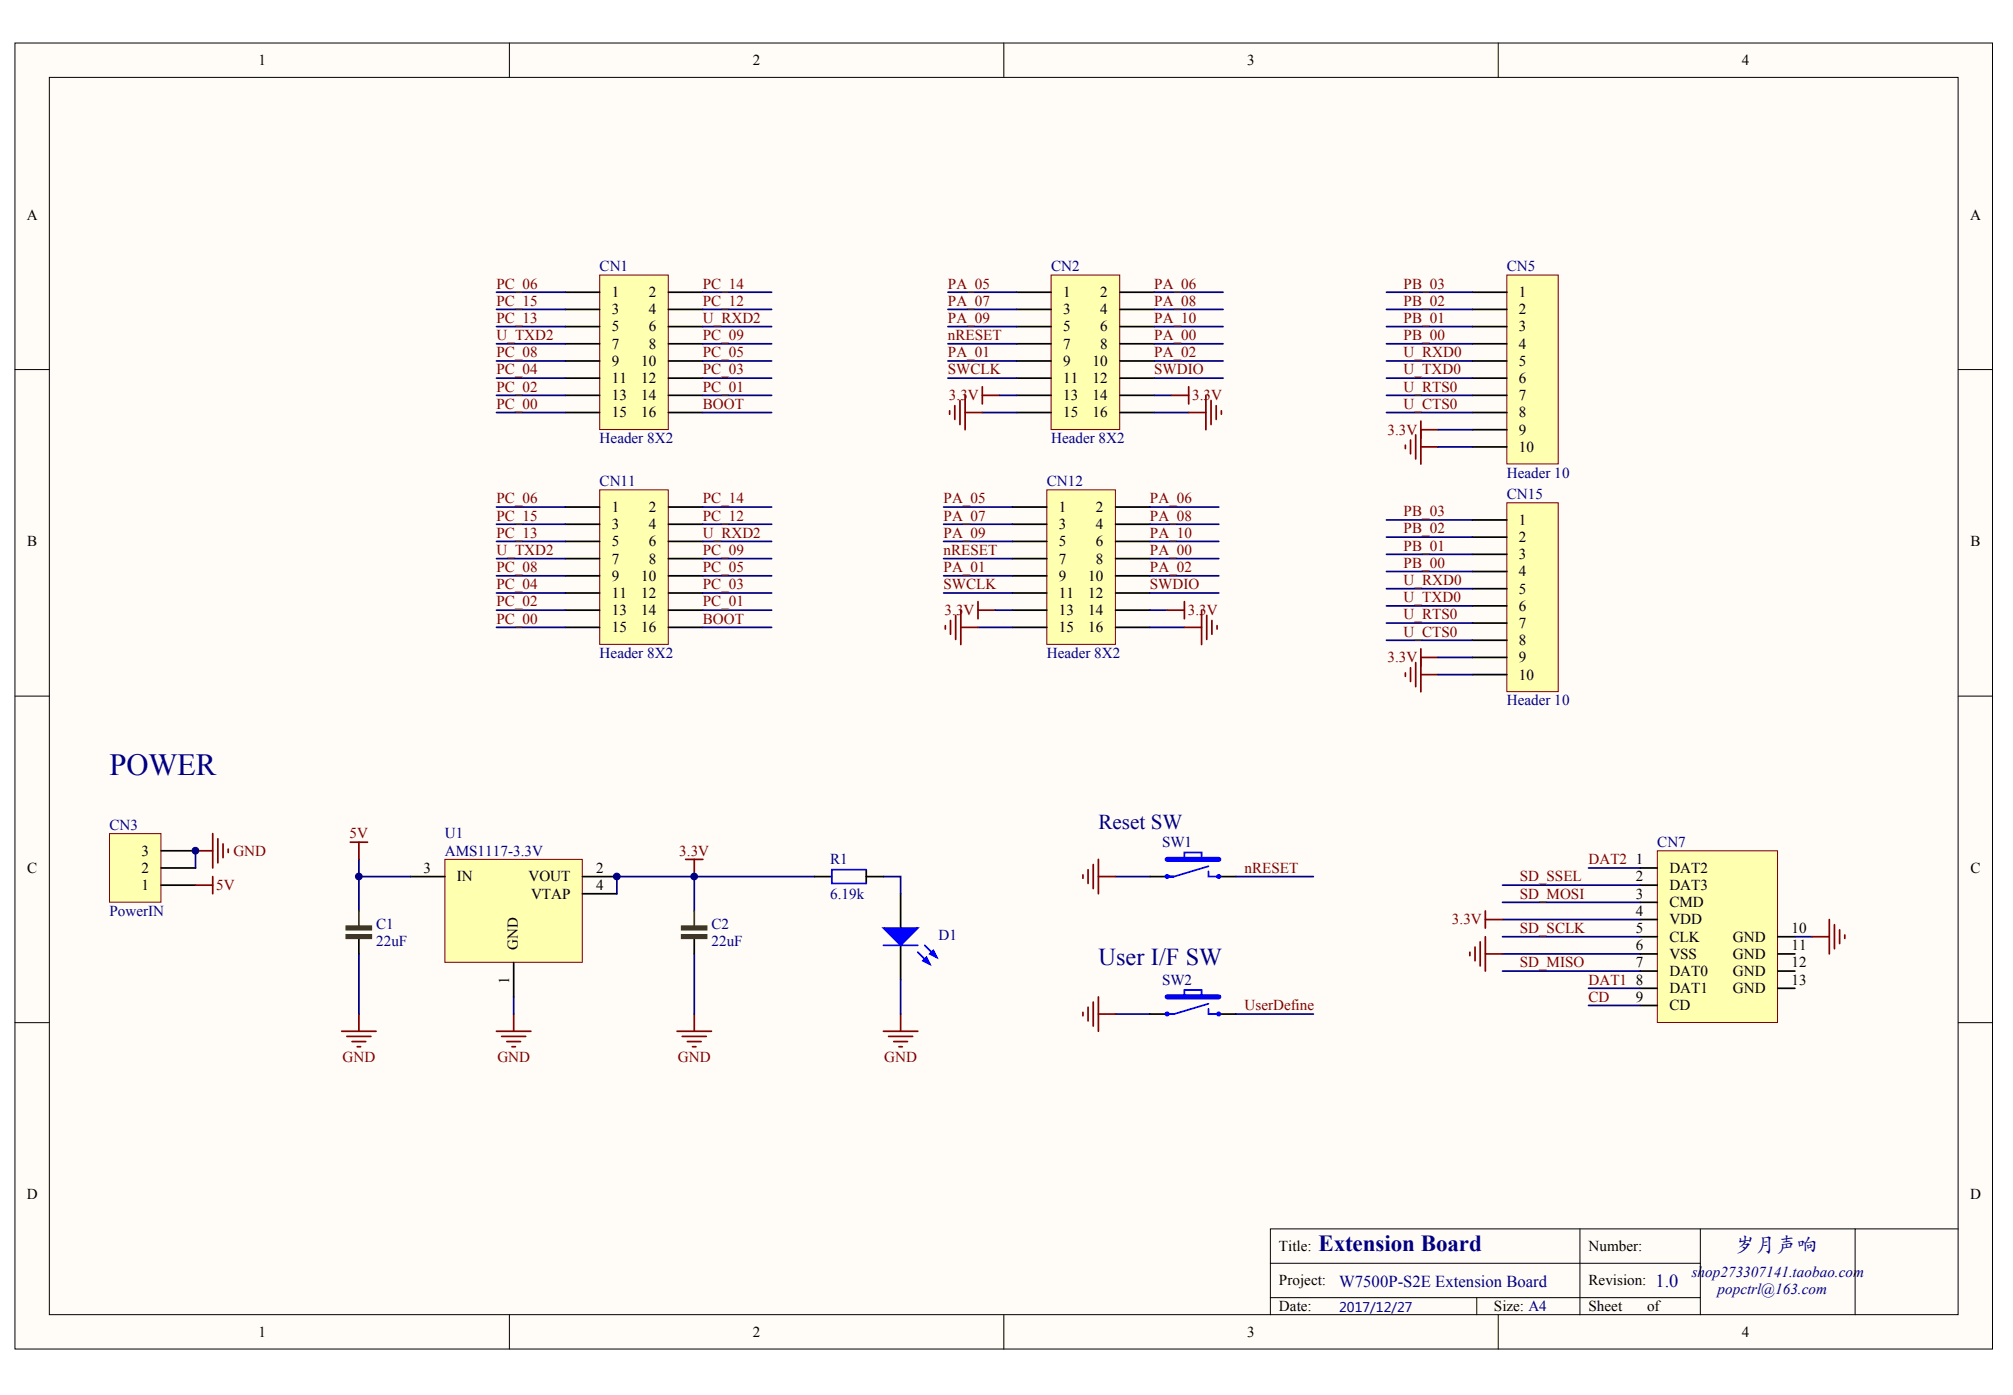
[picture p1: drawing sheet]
<svg xmlns="http://www.w3.org/2000/svg" width="284mm" height="197mm" viewBox="0 0 284 197" stroke-linecap="round" stroke-linejoin="round" font-family="sans-serif">
<g fill="#fffcf8" stroke="#000" stroke-width=".14">
<path d="M2.1 6.1h279v184.3h-279z"/>
<path d="M7 10.9h269.2v174.6h-269.2z"/>
</g>
<g fill="none" stroke="#000" stroke-width=".14">
<path d="M71.9 6.1v4.8M141.6 6.1v4.8M211.4 6.1v4.8M2.1 52.1h4.9M276.3 52.1h4.8M2.1 98.2h4.9M276.3 98.2h4.8M2.1 144.3h4.9M276.3 144.3h4.8M179.2 178.3h60.7M222.9 173.4v12.1M239.9 173.4v12.1"/>
<path d="M261.7 173.4h-82.5v12.1M276.3 173.4h-14.6v12.1M71.9 185.5v4.9M141.6 185.5v4.9M179.2 183.1h60.7M208.3 183.1v2.4M211.4 185.5v4.9"/>
</g>
<path d="M50.6 121.3v7.2M97.9 134.6v8.5M72.5 140.7v2.4" fill="none" stroke="#000080" stroke-width=".24"/>
<path d="M49.4 118.8h2.4M50.6 118.8v2.5M70 145.5h4.9M70.8 146.2h3.4M71.5 147h1.9M72.2 147.7h.5M72.5 143.1v2.4M95.5 145.5h4.9M96.2 146.2h3.4M97 147h1.9M97.7 147.7h.5M97.9 143.1v2.4" fill="none" stroke="#800000" stroke-width=".24"/>
<path d="M62.8 121.3h19.3v14.5h-19.3z" fill="#ffffb0" stroke="#800000" stroke-width=".14"/>
<path d="M57.9 123.7h4.9M72.5 135.8v4.9M82.2 123.7h4.8M82.2 126.1h4.8M127.1 126.1v4.9M127.1 133.4v4.8" fill="none" stroke="#000" stroke-width=".24"/>
<g fill="#00f" stroke="#00f" stroke-width=".24">
<path d="M124.6 131h4.9l-2.4 2.4z"/>
<path d="M130.2 135.6l.5-.5 .5 1z"/>
<path d="M131.2 134.6l.5-.5 .5 1z"/>
</g>
<path d="M124.6 133.4h4.9M129.5 134.4l1.7 1.7M130.5 133.4l1.7 1.7" fill="none" stroke="#00f" stroke-width=".24"/>
<path d="M50.6 123.7h7.3M50.6 134.6v8.5M114.9 123.7h-17v4.8M124.6 123.7h2.5v2.4M127.1 138.2v4.9" fill="none" stroke="#000080" stroke-width=".24"/>
<path d="M96.7 121.3h2.5M97.9 121.3v2.4M48.2 145.5h4.9M48.9 146.2h3.4M49.7 147h1.9M50.4 147.7h.5M50.6 143.1v2.4M124.6 145.5h4.9M125.4 146.2h3.4M126.1 147h1.9M126.8 147.7h.5M127.1 143.1v2.4" fill="none" stroke="#800000" stroke-width=".24"/>
<path d="M233.8 120.1h17v24.2h-17z" fill="#ffffb0" stroke="#800000" stroke-width=".14"/>
<g fill="none" stroke="#000" stroke-width=".24">
<path d="M231.4 122.5h2.4M231.4 124.9h2.4M231.4 127.3h2.4M231.4 129.8h2.4M231.4 132.2h2.4M231.4 134.6h2.4M231.4 137h2.4M231.4 139.5h2.4M250.8 132.2h2.4M250.8 134.6h2.4M250.8 137h2.4M250.8 139.5h2.4"/>
<path d="M162.2 143.1h2.5M171.9 143.1h2.5M231.4 141.9h2.4"/>
</g>
<path d="M97.9 123.7h-10.9v2.4M212 132.2h19.4M212 124.9h19.4M212 127.3h19.4M212 137h19.4M212 134.6h19.4M212 129.8h19.4M253.2 132.2h2.4M157.4 143.1h4.8" fill="none" stroke="#000080" stroke-width=".24"/>
<g fill="none" stroke="#800000" stroke-width=".24">
<path d="M207.4 134.4v.5M208.1 133.6v2M208.8 132.9v3.4M209.5 128.5v2.5M209.5 132.2v4.8M209.5 134.6h2.5M209.5 129.8h2.5M255.6 132.2h2.5M258.1 129.8v4.8M258.8 130.5v3.4M259.5 131.2v2M260.3 131.9v.5"/>
<path d="M152.8 142.9v.4M153.5 142.1v2M154.2 141.4v3.4M155 140.7v4.8M155 143.1h2.4"/>
</g>
<g fill="none" stroke="#00f" stroke-width=".24">
<path d="M164.7 143.1h.9h-.9M167.1 140.7v-1h2.4v1M170.5 142.4v.7h1.4M170.5 141.6l-4.9 1.5"/>
<circle cx="164.7" cy="143.1" r=".23"/>
<circle cx="171.9" cy="143.1" r=".23"/>
</g>
<path d="M164.7 140.7h7.2" fill="none" stroke="#00f" stroke-width=".73"/>
<path d="M15.5 117.6h7.2v9.7h-7.2z" fill="#ffffb0" stroke="#800000" stroke-width=".14"/>
<path d="M22.7 124.9h4.9M22.7 122.5h4.9M22.7 120.1h4.9M50.6 132.2v2.4M97.9 132.2v2.4M114.9 123.7h2.5M122.2 123.7h2.4M122.2 122.7v2" fill="none" stroke="#000" stroke-width=".24"/>
<g fill="none" stroke="#800000" stroke-width=".24">
<path d="M200.4 59.4v6.1M198.3 62.8v.5M199 62.1v1.9M199.7 61.4v3.4M200.4 60.6h2.5M200.4 63.1h2.5M30 117.6v4.9M30.7 118.4v3.4M31.5 119.1v1.9M32.2 119.8v.5M27.6 120.1h2.4M27.6 124.9h2.4"/>
<path d="M30 123.7v2.4"/>
</g>
<path d="M27.6 120.1v2.4" fill="none" stroke="#000080" stroke-width=".24"/>
<path d="M122.2 122.7h-4.8v2h4.8" fill="none" stroke="#00f" stroke-width=".24"/>
<path d="M50.6 128.5v2.5M97.9 128.5v2.5" fill="none" stroke="#4d3506" stroke-width=".24"/>
<g fill="#4d3506" stroke="#4d3506" stroke-width=".14">
<path d="M48.8 130.7h3.6v.5h-3.6z"/>
<path d="M48.8 131.9h3.6v.5h-3.6z"/>
<path d="M96.1 130.7h3.6v.5h-3.6z"/>
<path d="M96.1 131.9h3.6v.5h-3.6z"/>
</g>
<path d="M84.6 38.8h9.7v21.8h-9.7z" fill="#ffffb0" stroke="#800000" stroke-width=".14"/>
<g fill="none" stroke="#000" stroke-width=".24">
<path d="M79.7 41.2h4.9M79.7 43.7h4.9M79.7 46.1h4.9M79.7 48.5h4.9M79.7 50.9h4.9M79.7 53.4h4.9M79.7 55.8h4.9M79.7 58.2h4.9M94.3 41.2h4.9M94.3 43.7h4.9M94.3 46.1h4.9M94.3 48.5h4.9"/>
<path d="M94.3 50.9h4.9M94.3 53.4h4.9M94.3 55.8h4.9M94.3 58.2h4.9"/>
</g>
<path d="M148.3 38.8h9.7v21.8h-9.7z" fill="#ffffb0" stroke="#800000" stroke-width=".14"/>
<g fill="none" stroke="#000" stroke-width=".24">
<path d="M143.4 41.2h4.9M143.4 43.7h4.9M143.4 46.1h4.9M143.4 48.5h4.9M143.4 50.9h4.9M143.4 53.4h4.9M143.4 55.8h4.9M143.4 58.2h4.9M158 41.2h4.8M158 43.7h4.8M158 46.1h4.8M158 48.5h4.8"/>
<path d="M158 50.9h4.8M158 53.4h4.8M158 55.8h4.8M158 58.2h4.8"/>
</g>
<path d="M212.6 38.8h7.2v26.7h-7.2z" fill="#ffffb0" stroke="#800000" stroke-width=".14"/>
<path d="M207.7 41.2h4.9M207.7 43.7h4.9M207.7 46.1h4.9M207.7 48.5h4.9M207.7 50.9h4.9M207.7 53.4h4.9M207.7 55.8h4.9M207.7 58.2h4.9M207.7 60.6h4.9M207.7 63.1h4.9" fill="none" stroke="#000" stroke-width=".24"/>
<g fill="none" stroke="#000080" stroke-width=".24">
<path d="M70 53.4h9.7M70 50.9h9.7M70 48.5h9.7M70 46.1h9.7M70 43.7h9.7M70 41.2h9.7M70 55.8h9.7M70 58.2h9.7M99.2 53.4h9.7M99.2 50.9h9.7M99.2 48.5h9.7M99.2 46.1h9.7"/>
<path d="M99.2 43.7h9.7M99.2 41.2h9.7M99.2 55.8h9.7M99.2 58.2h9.7M133.7 53.4h9.7M133.7 50.9h9.7M133.7 48.5h9.7M133.7 46.1h9.7M133.7 43.7h9.7M133.7 41.2h9.7M138.6 58.2h4.8M141 55.8h2.4"/>
<path d="M162.8 53.4h9.7M162.8 50.9h9.7M162.8 48.5h9.7M162.8 46.1h9.7M162.8 43.7h9.7M162.8 41.2h9.7M162.8 55.8h2.5M162.8 58.2h4.9M195.6 53.4h12.1M195.6 50.9h12.1M195.6 48.5h12.1M195.6 46.1h12.1"/>
<path d="M195.6 43.7h12.1M195.6 41.2h12.1M195.6 55.8h12.1M195.6 58.2h12.1M202.9 60.6h4.8M202.9 63.1h4.8"/>
</g>
<g fill="none" stroke="#800000" stroke-width=".24">
<path d="M134 58v.5M134.7 57.2v2M135.4 56.5v3.4M136.2 55.8v4.8M136.2 58.2h2.4M138.6 54.6v2.4M138.6 55.8h2.4M165.3 55.8h2.4M167.7 58.2h2.4M167.7 54.6v2.4M170.1 55.8v4.8M170.8 56.5v3.4"/>
<path d="M171.6 57.2v2M172.3 58v.5"/>
</g>
<path d="M84.6 69.1h9.7v21.8h-9.7z" fill="#ffffb0" stroke="#800000" stroke-width=".14"/>
<g fill="none" stroke="#000" stroke-width=".24">
<path d="M79.7 71.6h4.9M79.7 74h4.9M79.7 76.4h4.9M79.7 78.8h4.9M94.3 71.6h4.9M94.3 74h4.9M94.3 76.4h4.9M94.3 78.8h4.9M79.7 81.3h4.9M79.7 83.7h4.9M79.7 86.1h4.9M79.7 88.5h4.9"/>
<path d="M94.3 81.3h4.9M94.3 83.7h4.9M94.3 86.1h4.9M94.3 88.5h4.9"/>
</g>
<g fill="none" stroke="#000080" stroke-width=".24">
<path d="M70 76.4h9.7M70 78.8h9.7M70 71.6h9.7M70 74h9.7M99.2 76.4h9.7M99.2 78.8h9.7M99.2 71.6h9.7M99.2 74h9.7M70 86.1h9.7M70 83.7h9.7M70 88.5h9.7M70 81.3h9.7"/>
<path d="M99.2 86.1h9.7M99.2 83.7h9.7M99.2 88.5h9.7M99.2 81.3h9.7"/>
</g>
<path d="M147.7 69.1h9.7v21.8h-9.7z" fill="#ffffb0" stroke="#800000" stroke-width=".14"/>
<g fill="none" stroke="#000" stroke-width=".24">
<path d="M142.8 71.6h4.9M142.8 74h4.9M142.8 76.4h4.9M142.8 78.8h4.9M157.4 71.6h4.8M157.4 74h4.8M157.4 76.4h4.8M157.4 78.8h4.8M142.8 81.3h4.9M142.8 83.7h4.9M142.8 86.1h4.9M142.8 88.5h4.9"/>
<path d="M157.4 81.3h4.8M157.4 83.7h4.8M157.4 86.1h4.8M157.4 88.5h4.8"/>
</g>
<g fill="none" stroke="#000080" stroke-width=".24">
<path d="M133.1 76.4h9.7M133.1 78.8h9.7M133.1 71.6h9.7M133.1 74h9.7M162.2 76.4h9.7M162.2 78.8h9.7M162.2 71.6h9.7M162.2 74h9.7M133.1 83.7h9.7M133.1 81.3h9.7M138 88.5h4.8M140.4 86.1h2.4"/>
<path d="M162.2 83.7h9.7M162.2 88.5h4.9M162.2 81.3h9.7M162.2 86.1h2.5"/>
</g>
<g fill="none" stroke="#800000" stroke-width=".24">
<path d="M133.4 88.3v.5M134.1 87.6v1.9M134.8 86.8v3.4M135.5 86.1v4.9M135.5 88.5h2.5M138 84.9v2.4M138 86.1h2.4M164.7 86.1h2.4M167.1 88.5h2.4M167.1 84.9v2.4M169.5 86.1v4.9M170.2 86.8v3.4"/>
<path d="M171 87.6v1.9M171.7 88.3v.5M198.3 95v.4M199 94.2v2M199.7 93.5v3.4M200.4 91.6v6M200.4 92.8h2.5M200.4 95.2h2.5"/>
</g>
<path d="M212.6 70.9h7.2v26.7h-7.2z" fill="#ffffb0" stroke="#800000" stroke-width=".14"/>
<path d="M207.7 73.4h4.9M207.7 75.8h4.9M207.7 78.2h4.9M207.7 80.6h4.9M207.7 83.1h4.9M207.7 85.5h4.9M207.7 87.9h4.9M207.7 90.3h4.9M207.7 92.8h4.9M207.7 95.2h4.9M162.2 123.7h2.5M171.9 123.7h2.5" fill="none" stroke="#000" stroke-width=".24"/>
<g fill="none" stroke="#000080" stroke-width=".24">
<path d="M195.6 78.2h12.1M195.6 75.8h12.1M195.6 73.4h12.1M195.6 85.5h12.1M195.6 83.1h12.1M195.6 80.6h12.1M195.6 87.9h12.1M195.6 90.3h12.1M202.9 92.8h4.8M202.9 95.2h4.8M157.4 123.7h4.8M174.4 123.7h10.9"/>
<path d="M224.1 122.5h7.3M224.1 139.5h7.3M174.4 143.1h10.9M224.1 141.9h7.3"/>
</g>
<path d="M152.8 123.5v.4M153.5 122.7v2M154.2 122v3.4M155 121.3v4.8M155 123.7h2.4" fill="none" stroke="#800000" stroke-width=".24"/>
<g fill="none" stroke="#00f" stroke-width=".24">
<path d="M164.7 123.7h.9h-.9M167.1 121.3v-1h2.4v1M170.5 123v.7h1.4M170.5 122.2l-4.9 1.5"/>
<circle cx="164.7" cy="123.7" r=".23"/>
<circle cx="171.9" cy="123.7" r=".23"/>
</g>
<path d="M164.7 121.3h7.2" fill="none" stroke="#00f" stroke-width=".73"/>
<g fill="#000080" stroke="#000080" stroke-width=".14">
<circle cx="27.6" cy="120" r=".47"/>
<circle cx="50.6" cy="123.7" r=".47"/>
<circle cx="87" cy="123.7" r=".47"/>
<circle cx="97.9" cy="123.7" r=".47"/>
</g>
<text font-size="4.3" fill="#000080" x="15.5" y="109.4">POWER</text>
<text font-size="3.4" fill="#000080" x="155" y="136.2">User I/F SW</text>
<text font-size="3.2" fill="#000080" x="186" y="176.6">Extension Board</text>
<text font-size="3" fill="#000080" x="155" y="116.9">Reset SW</text>
<text font-size="2.9" fill="#000080" x="244.7" y="176.6">岁月声响</text>
<text font-size="2.6" fill="#000080" x="233.6" y="181.5">1.0</text>
<text font-size="2.4" fill="#000080" x="188.9" y="181.6">W7500P-S2E Extension Board</text>
<g font-size="2.1">
<text x="36.5" y="9.2">1</text>
<text x="106.2" y="9.2">2</text>
<text x="176" y="9.2">3</text>
<text x="245.7" y="9.2">4</text>
<text x="3.8" y="31">A</text>
<text x="277.9" y="31">A</text>
<text x="86.3" y="41.9">1</text>
<text x="91.5" y="41.9">2</text>
<text x="150" y="41.9">1</text>
<text x="155.2" y="41.9">2</text>
<text x="214.3" y="41.9">1</text>
<text x="86.3" y="44.4">3</text>
<text x="86.3" y="46.8">5</text>
<text x="91.5" y="44.4">4</text>
<text x="91.5" y="46.8">6</text>
<text x="150" y="44.4">3</text>
<text x="150" y="46.8">5</text>
<text x="155.2" y="44.4">4</text>
<text x="155.2" y="46.8">6</text>
<text x="214.3" y="44.4">2</text>
<text x="214.3" y="46.8">3</text>
<text x="86.3" y="49.2">7</text>
<text x="86.3" y="51.6">9</text>
<text x="90.4" y="51.6">10</text>
<text x="91.5" y="49.2">8</text>
<text x="150" y="49.2">7</text>
<text x="150" y="51.6">9</text>
<text x="154.1" y="51.6">10</text>
<text x="155.2" y="49.2">8</text>
<text x="214.3" y="49.2">4</text>
<text x="214.3" y="51.6">5</text>
<text x="86.3" y="54.1">11</text>
<text x="86.3" y="56.5">13</text>
<text x="86.3" y="58.9">15</text>
<text x="90.4" y="54.1">12</text>
<text x="90.4" y="56.5">14</text>
<text x="90.4" y="58.9">16</text>
<text x="150" y="54.1">11</text>
<text x="150" y="56.5">13</text>
<text x="150" y="58.9">15</text>
<text x="154.1" y="54.1">12</text>
<text x="154.1" y="56.5">14</text>
<text x="154.1" y="58.9">16</text>
<text x="214.3" y="54.1">6</text>
<text x="214.3" y="56.5">7</text>
<text x="214.3" y="58.9">8</text>
<text x="214.3" y="61.3">9</text>
<text x="214.3" y="63.8">10</text>
<text x="3.8" y="77.1">B</text>
<text x="86.3" y="72.2">1</text>
<text x="86.3" y="74.7">3</text>
<text x="86.3" y="77.1">5</text>
<text x="91.5" y="72.2">2</text>
<text x="91.5" y="74.7">4</text>
<text x="91.5" y="77.1">6</text>
<text x="149.4" y="72.2">1</text>
<text x="149.4" y="74.7">3</text>
<text x="149.4" y="77.1">5</text>
<text x="154.6" y="72.2">2</text>
<text x="154.6" y="74.7">4</text>
<text x="154.6" y="77.1">6</text>
<text x="214.3" y="74.1">1</text>
<text x="214.3" y="76.5">2</text>
<text x="278" y="77.1">B</text>
<text x="86.3" y="79.5">7</text>
<text x="86.3" y="81.9">9</text>
<text x="90.4" y="81.9">10</text>
<text x="91.5" y="79.5">8</text>
<text x="149.4" y="79.5">7</text>
<text x="149.4" y="81.9">9</text>
<text x="153.5" y="81.9">10</text>
<text x="154.6" y="79.5">8</text>
<text x="214.3" y="78.9">3</text>
<text x="214.3" y="81.3">4</text>
<text x="214.3" y="83.8">5</text>
<text x="86.3" y="84.4">11</text>
<text x="86.3" y="86.8">13</text>
<text x="86.3" y="89.2">15</text>
<text x="90.4" y="84.4">12</text>
<text x="90.4" y="86.8">14</text>
<text x="90.4" y="89.2">16</text>
<text x="149.4" y="84.4">11</text>
<text x="149.4" y="86.8">13</text>
<text x="149.4" y="89.2">15</text>
<text x="153.5" y="84.4">12</text>
<text x="153.5" y="86.8">14</text>
<text x="153.5" y="89.2">16</text>
<text x="214.3" y="86.2">6</text>
<text x="214.3" y="88.6">7</text>
<text x="214.3" y="91">8</text>
<text x="214.3" y="93.5">9</text>
<text x="214.3" y="95.9">10</text>
<text x="3.8" y="123.2">C</text>
<text x="20" y="125.6">1</text>
<text x="20" y="123.2">2</text>
<text x="20" y="120.7">3</text>
<text x="59.8" y="123.2">3</text>
<text x="64.5" y="124.4">IN</text>
<text x="74.6" y="124.4">VOUT</text>
<text x="84.1" y="123.2">2</text>
<text x="84.1" y="125.6">4</text>
<text x="230.8" y="122">1</text>
<text x="230.8" y="124.4">2</text>
<text x="235.5" y="123.2">DAT2</text>
<text x="235.5" y="125.6">DAT3</text>
<text x="278" y="123.2">C</text>
<text x="74.9" y="126.8">VTAP</text>
<text x="230.8" y="126.8">3</text>
<text x="230.8" y="129.2">4</text>
<text x="230.8" y="131.7">5</text>
<text x="235.5" y="128">CMD</text>
<text x="235.5" y="130.4">VDD</text>
<text x="252.7" y="131.7">10</text>
<text x="73" y="134.1" transform="rotate(-90 73 134.1)">GND</text>
<text x="230.8" y="134.1">6</text>
<text x="230.8" y="136.5">7</text>
<text x="235.5" y="132.9">CLK</text>
<text x="235.5" y="135.3">VSS</text>
<text x="235.5" y="137.7">DAT0</text>
<text x="244.5" y="132.9">GND</text>
<text x="244.5" y="135.3">GND</text>
<text x="244.5" y="137.7">GND</text>
<text x="252.7" y="134.1">11</text>
<text x="252.7" y="136.5">12</text>
<text x="71.8" y="138.9" transform="rotate(-90 71.8 138.9)">1</text>
<text x="230.8" y="138.9">8</text>
<text x="230.8" y="141.4">9</text>
<text x="235.5" y="140.1">DAT1</text>
<text x="235.5" y="142.6">CD</text>
<text x="244.5" y="140.1">GND</text>
<text x="252.7" y="138.9">13</text>
<text x="3.8" y="169.3">D</text>
<text x="277.9" y="169.3">D</text>
<text x="180.4" y="176.5">Title:</text>
<text x="224.1" y="176.5">Number:</text>
<text x="180.4" y="185">Date:</text>
<text x="180.4" y="181.4">Project:</text>
<text x="210.8" y="185">Size: A4</text>
<text x="224.1" y="181.4">Revision:</text>
<text x="224.1" y="185">Sheet</text>
<text x="232.4" y="185">of</text>
<text x="36.5" y="188.7">1</text>
<text x="106.2" y="188.7">2</text>
<text x="176" y="188.7">3</text>
<text x="245.7" y="188.7">4</text>
</g>
<g font-size="2.1" fill="#800000">
<text x="70" y="40.7">PC_06</text>
<text x="99.2" y="40.7">PC_14</text>
<text x="133.7" y="40.7">PA_05</text>
<text x="162.8" y="40.7">PA_06</text>
<text x="198" y="40.7">PB_03</text>
<text x="70" y="48">U_TXD2</text>
<text x="70" y="45.6">PC_13</text>
<text x="70" y="43.1">PC_15</text>
<text x="99.2" y="45.6">U_RXD2</text>
<text x="99.2" y="48">PC_09</text>
<text x="99.2" y="43.1">PC_12</text>
<text x="133.7" y="43.1">PA_07</text>
<text x="133.7" y="45.6">PA_09</text>
<text x="133.7" y="48">nRESET</text>
<text x="162.8" y="43.1">PA_08</text>
<text x="162.8" y="45.6">PA_10</text>
<text x="162.8" y="48">PA_00</text>
<text x="198" y="48">PB_00</text>
<text x="198" y="45.6">PB_01</text>
<text x="198" y="43.1">PB_02</text>
<text x="70" y="50.4">PC_08</text>
<text x="70" y="52.8">PC_04</text>
<text x="99.2" y="50.4">PC_05</text>
<text x="99.2" y="52.8">PC_03</text>
<text x="133.7" y="52.8">SWCLK</text>
<text x="133.7" y="50.4">PA_01</text>
<text x="162.8" y="52.8">SWDIO</text>
<text x="162.8" y="50.4">PA_02</text>
<text x="198" y="50.4">U_RXD0</text>
<text x="198" y="52.8">U_TXD0</text>
<text x="70" y="57.7">PC_00</text>
<text x="70" y="55.3">PC_02</text>
<text x="99.2" y="57.7">BOOT</text>
<text x="99.2" y="55.3">PC_01</text>
<text x="133.9" y="56.5">3.3V</text>
<text x="168.2" y="56.5">3.3V</text>
<text x="198" y="57.7">U_CTS0</text>
<text x="198" y="55.3">U_RTS0</text>
<text x="195.7" y="61.3">3.3V</text>
<text x="70" y="71">PC_06</text>
<text x="99.2" y="71">PC_14</text>
<text x="133.1" y="71">PA_05</text>
<text x="162.2" y="71">PA_06</text>
<text x="70" y="75.9">PC_13</text>
<text x="70" y="73.5">PC_15</text>
<text x="99.2" y="75.9">U_RXD2</text>
<text x="99.2" y="73.5">PC_12</text>
<text x="133.1" y="73.5">PA_07</text>
<text x="133.1" y="75.9">PA_09</text>
<text x="162.2" y="73.5">PA_08</text>
<text x="162.2" y="75.9">PA_10</text>
<text x="198" y="77.7">PB_01</text>
<text x="198" y="75.3">PB_02</text>
<text x="198" y="72.8">PB_03</text>
<text x="70" y="78.3">U_TXD2</text>
<text x="70" y="80.7">PC_08</text>
<text x="70" y="83.2">PC_04</text>
<text x="99.2" y="78.3">PC_09</text>
<text x="99.2" y="80.7">PC_05</text>
<text x="99.2" y="83.2">PC_03</text>
<text x="133.1" y="83.2">SWCLK</text>
<text x="133.1" y="80.7">PA_01</text>
<text x="133.1" y="78.3">nRESET</text>
<text x="162.2" y="83.2">SWDIO</text>
<text x="162.2" y="78.3">PA_00</text>
<text x="162.2" y="80.7">PA_02</text>
<text x="198" y="82.5">U_RXD0</text>
<text x="198" y="80.1">PB_00</text>
<text x="70" y="88">PC_00</text>
<text x="70" y="85.6">PC_02</text>
<text x="99.2" y="88">BOOT</text>
<text x="99.2" y="85.6">PC_01</text>
<text x="133.3" y="86.8">3.3V</text>
<text x="167.6" y="86.8">3.3V</text>
<text x="198" y="89.8">U_CTS0</text>
<text x="198" y="87.4">U_RTS0</text>
<text x="198" y="85">U_TXD0</text>
<text x="195.7" y="93.5">3.3V</text>
<text x="49.3" y="118.3">5V</text>
<text x="30.5" y="125.6">5V</text>
<text x="32.9" y="120.7">GND</text>
<text x="95.8" y="120.7">3.3V</text>
<text x="175.6" y="123.2">nRESET</text>
<text x="214.4" y="124.4">SD_SSEL</text>
<text x="224.1" y="122">DAT2</text>
<text x="204.8" y="130.4">3.3V</text>
<text x="214.4" y="126.8">SD_MOSI</text>
<text x="214.4" y="131.7">SD_SCLK</text>
<text x="214.4" y="136.5">SD_MISO</text>
<text x="175.6" y="142.6">UserDefine</text>
<text x="224.1" y="138.9">DAT1</text>
<text x="224.1" y="141.4">CD</text>
<text x="48.3" y="149.8">GND</text>
<text x="70.2" y="149.8">GND</text>
<text x="95.6" y="149.8">GND</text>
<text x="124.8" y="149.8">GND</text>
</g>
<g font-size="2.1" fill="#000080">
<text x="84.6" y="38.3">CN1</text>
<text x="148.3" y="38.3">CN2</text>
<text x="212.6" y="38.3">CN5</text>
<text x="84.6" y="62.5">Header 8X2</text>
<text x="148.3" y="62.5">Header 8X2</text>
<text x="84.6" y="68.6">CN11</text>
<text x="147.7" y="68.6">CN12</text>
<text x="212.6" y="67.4">Header 10</text>
<text x="212.6" y="70.4">CN15</text>
<text x="84.6" y="92.9">Header 8X2</text>
<text x="147.7" y="92.9">Header 8X2</text>
<text x="212.6" y="99.5">Header 10</text>
<text x="15.5" y="117.1">CN3</text>
<text x="62.8" y="118.3">U1</text>
<text x="163.9" y="119.5">SW1</text>
<text x="233.8" y="119.5">CN7</text>
<text x="62.8" y="120.7">AMS1117-3.3V</text>
<text x="117.1" y="122">R1</text>
<text x="15.5" y="129.2">PowerIN</text>
<text x="53.1" y="131.1">C1</text>
<text x="100.4" y="131.1">C2</text>
<text x="117.1" y="126.8">6.19k</text>
<text x="53.1" y="133.5">22uF</text>
<text x="100.4" y="133.5">22uF</text>
<text x="132.4" y="132.6">D1</text>
<text x="163.9" y="138.9">SW2</text>
<text x="238.7" y="180.2">shop273307141.taobao.com</text>
<text x="242.3" y="182.6">popctrl@163.com</text>
</g>
<text font-size="1.9" fill="#0c0087" x="188.9" y="185.1">2017/12/27</text>
</svg>
